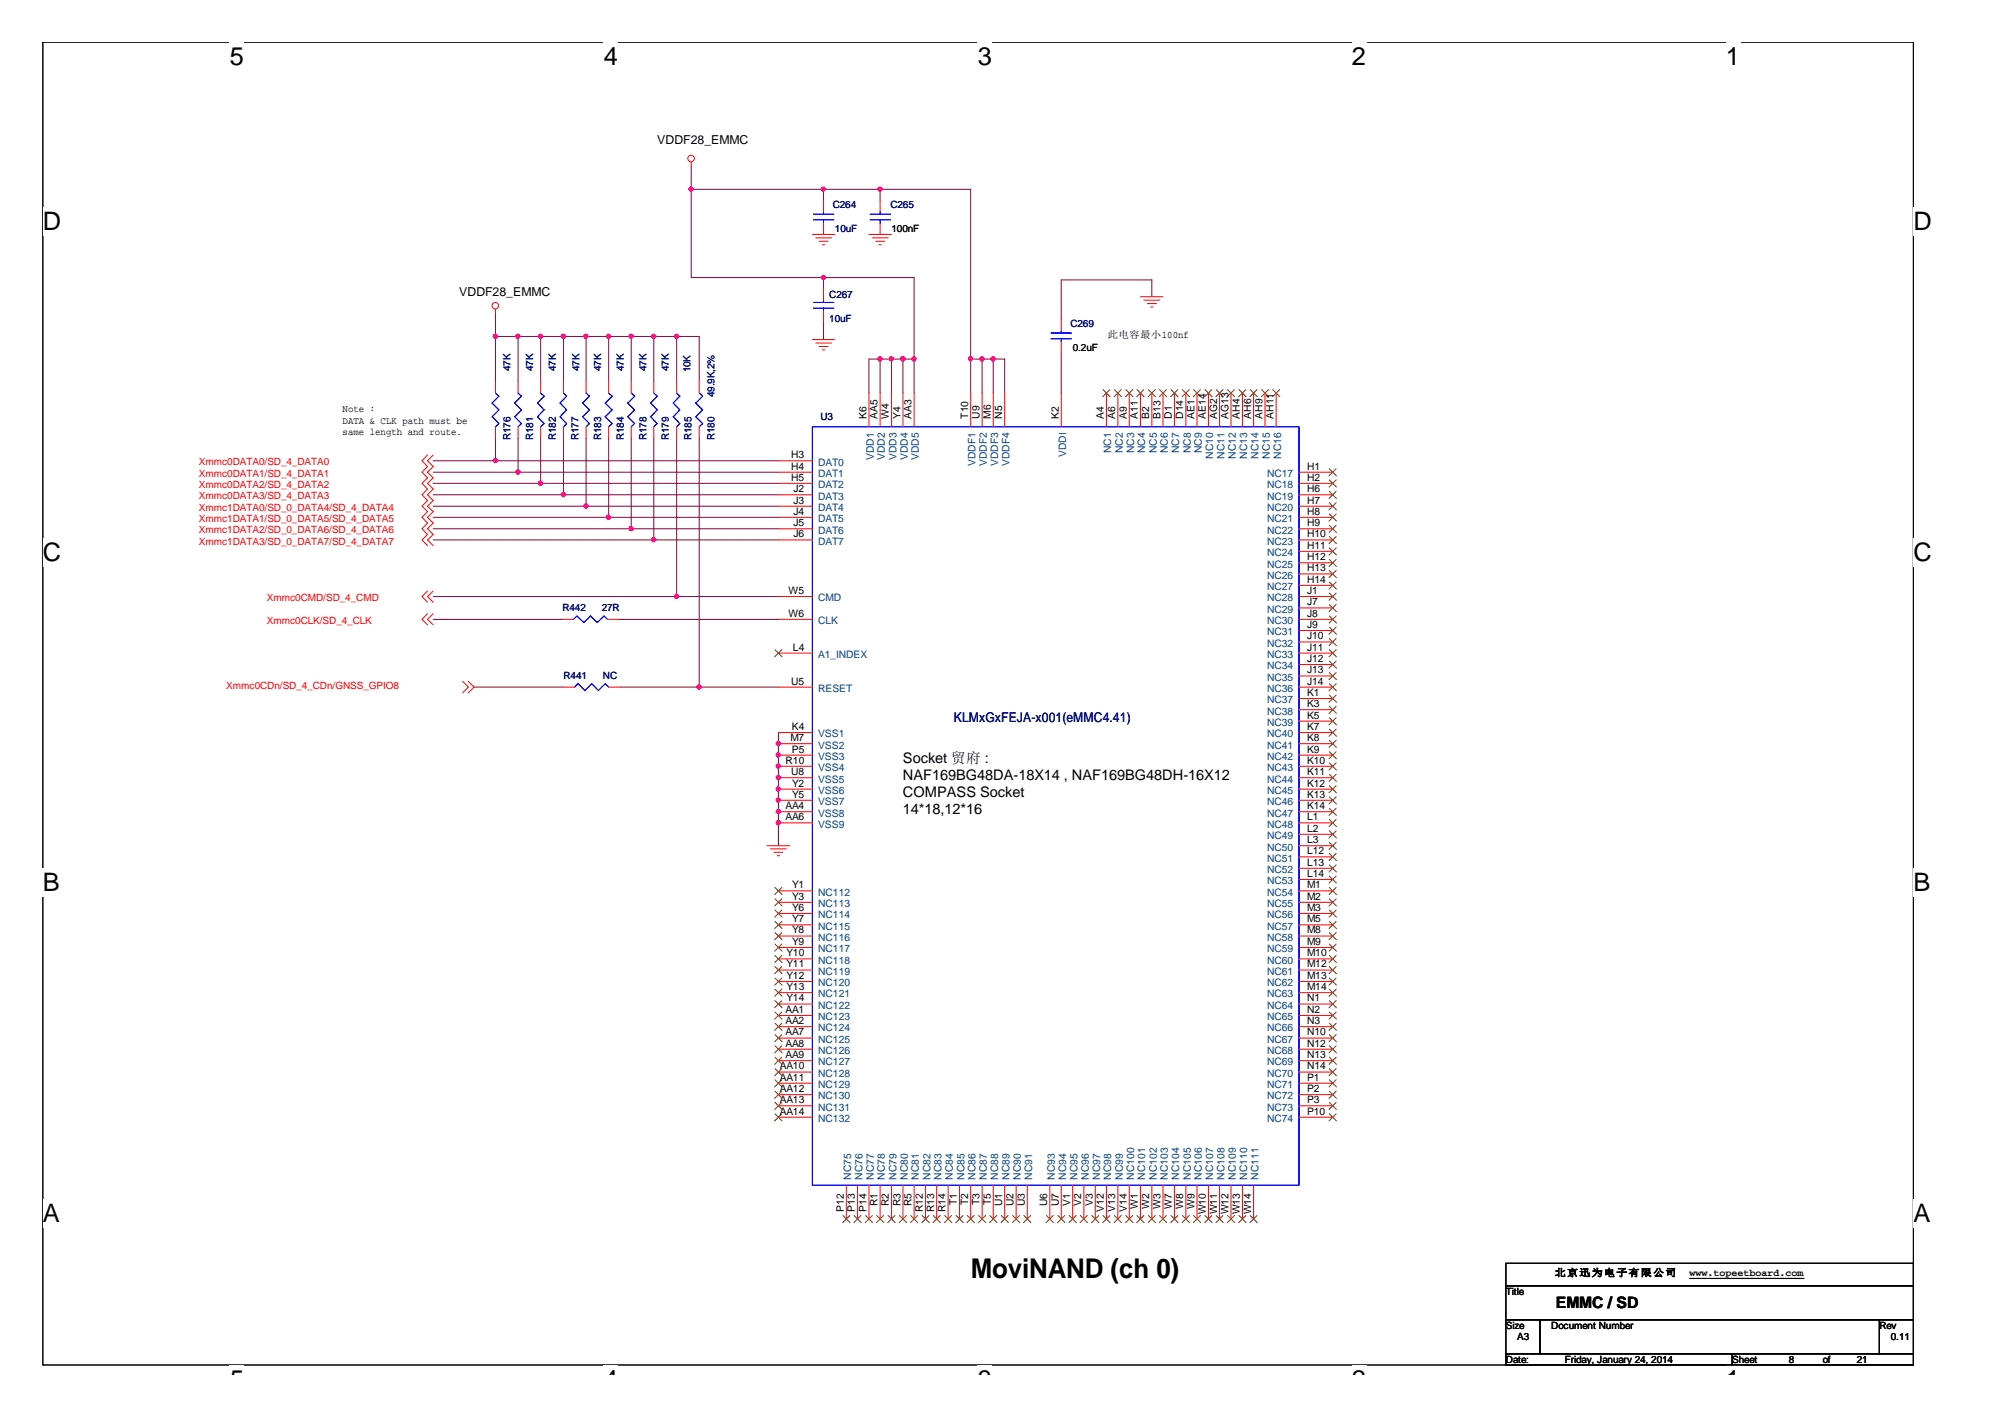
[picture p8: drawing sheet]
<svg xmlns="http://www.w3.org/2000/svg" width="297mm" height="210mm" viewBox="0 0 297 210" stroke-linecap="round" stroke-linejoin="round" font-family="sans-serif">
<path d="M6.3 6.2h277.2v196h-277.2z" fill="none" stroke="#000" stroke-width=".15"/>
<g fill="#fff">
<path d="M34 6.2h2.2v4.3h-2.2z"/>
<path d="M34 202.2h2.2v1.4h-2.2z"/>
<path d="M89.5 6.2h2.1v4.3h-2.1z"/>
<path d="M89.5 202.2h2.1v1.4h-2.1z"/>
<path d="M144.9 6.2h2.1v4.3h-2.1z"/>
<path d="M144.9 202.2h2.1v1.4h-2.1z"/>
<path d="M200.3 6.2h2.1v4.3h-2.1z"/>
<path d="M200.3 202.2h2.1v1.4h-2.1z"/>
<path d="M255.7 6.2h2.1v4.3h-2.1z"/>
<path d="M255.7 202.2h2.1v1.4h-2.1z"/>
<path d="M6.3 30.7h2.8v4.2h-2.8z"/>
<path d="M283.5 30.7h2.7v4.2h-2.7z"/>
<path d="M6.3 79.7h2.8v4.2h-2.8z"/>
<path d="M283.5 79.7h2.7v4.2h-2.7z"/>
<path d="M6.3 128.7h2.6v4.2h-2.6z"/>
<path d="M283.5 128.7h2.5v4.2h-2.5z"/>
<path d="M6.3 177.6h2.6v4.3h-2.6z"/>
<path d="M283.5 177.6h2.5v4.3h-2.5z"/>
</g>
<path d="M250.3 189.4h17" fill="none" stroke="#000" stroke-width=".18"/>
<g fill="none" stroke="#800040" stroke-width=".15">
<path d="M102.4 24.7v16.4h33v17.1M102.4 28h41.4v30.2M122 28v1.7M130.4 28v1.7M73.4 49.8h30.2v6.7M73.4 46.5v10M76.8 49.8v6.7M80.1 49.8v6.7M83.5 49.8v6.7M86.8 49.8v6.7M90.2 49.8v6.7M93.5 49.8v6.7"/>
<path d="M96.9 49.8v6.7M100.2 49.8v6.7M122 41.1v1.7M122 47.8v2.5M130.4 53.2v5M132.1 53.2v5M133.8 53.2v5M135.4 53.2h-6.7v5M143.8 53.2h5v5M145.5 53.2v5M147.2 53.2v5M157.2 52.3v5.9"/>
<path d="M170.6 44v-2.5h-13.4v5.8M64.2 69.9h51.1M64.2 71.6h51.1M64.2 73.3h51.1M64.2 75h51.1M64.2 76.6h51.1M64.2 78.3h51.1M64.2 80h51.1M64.2 68.3h51.1M73.4 64.9v3.4M76.8 64.9v5M80.1 64.9v6.7"/>
<path d="M83.5 64.9v8.4M86.8 64.9v10.1M90.2 64.9v11.7M93.5 64.9v13.4M96.9 64.9v15.1M100.2 64.9v23.5M103.6 64.9v36.9M64.2 88.4h51.1M64.2 91.8h19.1M91.7 91.8h23.6M70.2 101.8h13.3M91.9 101.8h23.4"/>
<path d="M115.3 108.5v16.8"/>
</g>
<g fill="#f0f" stroke="#f0f" stroke-width=".15">
<circle cx="100.2" cy="49.8" r=".32"/>
<circle cx="103.6" cy="101.8" r=".32"/>
<circle cx="147.1" cy="53.2" r=".32"/>
<circle cx="145.5" cy="53.2" r=".32"/>
<circle cx="135.4" cy="53.2" r=".32"/>
<circle cx="130.4" cy="53.2" r=".32"/>
<circle cx="115.3" cy="121.9" r=".32"/>
<circle cx="76.7" cy="69.9" r=".32"/>
<circle cx="133.7" cy="53.2" r=".32"/>
<circle cx="80.1" cy="71.6" r=".32"/>
<circle cx="83.5" cy="73.3" r=".32"/>
<circle cx="86.8" cy="75" r=".32"/>
<circle cx="90.1" cy="76.6" r=".32"/>
<circle cx="93.5" cy="78.3" r=".32"/>
<circle cx="130.4" cy="28" r=".32"/>
<circle cx="96.8" cy="80" r=".32"/>
<circle cx="115.3" cy="120.2" r=".32"/>
<circle cx="115.3" cy="118.5" r=".32"/>
<circle cx="115.3" cy="116.9" r=".32"/>
<circle cx="115.3" cy="111.8" r=".32"/>
<circle cx="115.3" cy="115.2" r=".32"/>
<circle cx="73.4" cy="68.2" r=".32"/>
<circle cx="115.3" cy="110.1" r=".32"/>
<circle cx="115.3" cy="113.5" r=".32"/>
<circle cx="100.2" cy="88.3" r=".32"/>
<circle cx="132.1" cy="53.2" r=".32"/>
<circle cx="143.8" cy="53.2" r=".32"/>
<circle cx="96.8" cy="49.8" r=".32"/>
<circle cx="73.4" cy="49.8" r=".32"/>
<circle cx="76.7" cy="49.8" r=".32"/>
<circle cx="80.1" cy="49.8" r=".32"/>
<circle cx="83.5" cy="49.8" r=".32"/>
<circle cx="86.8" cy="49.8" r=".32"/>
<circle cx="90.1" cy="49.8" r=".32"/>
<circle cx="93.5" cy="49.8" r=".32"/>
<circle cx="122" cy="28" r=".32"/>
<circle cx="122" cy="41.1" r=".32"/>
<circle cx="102.4" cy="28" r=".32"/>
</g>
<g fill="none" stroke="#f00" stroke-width=".15">
<path d="M102.4 24v.7M120.4 34.7h3.3M120.9 35.2h2.3M121.4 35.7h1.3M121.8 36.3h.4M122 29.7v1.7M122 33.1v1.6M128.7 34.7h3.4M129.2 35.2h2.4M129.8 35.7h1.3M130.2 36.3h.4M130.4 29.7v1.7"/>
<path d="M130.4 33.1v1.6M73.4 45.8v.7M73.4 56.5v1.7M76.8 56.5v1.7M80.1 56.5v1.7M83.5 56.5v1.7M86.8 56.5v1.7M90.2 56.5v1.7M93.5 56.5v1.7M96.9 56.5v1.7M100.2 56.5v1.7M103.6 56.5v1.7"/>
<path d="M120.4 50.3h3.3M120.9 50.8h2.3M121.4 51.3h1.3M121.8 51.8h.4M122 42.8v1.7M122 46.1v1.7M128.7 58.2v5M130.4 58.2v5M132.1 58.2v5M133.8 58.2v5M135.4 58.2v5M143.8 58.2v5"/>
<path d="M145.5 58.2v5M147.2 58.2v5M148.8 58.2v5M157.2 47.3v1.7M157.2 50.6v1.7M157.2 58.2v5M163.9 58.2v5M165.6 58.2v5M167.3 58.2v5M169 44h3.3M169 58.2v5M169.5 44.5h2.3"/>
<path d="M170 45h1.3M170.5 45.5h.3M170.6 58.2v5M172.3 58.2v5M174 58.2v5M175.7 58.2v5M177.3 58.2v5M179 58.2v5M180.7 58.2v5M182.4 58.2v5M184.1 58.2v5M185.7 58.2v5"/>
<path d="M187.4 58.2v5M189.1 58.2v5M63.3 67.4l-.8 .9 .8 .8-.8 .8 .8 .9-.8 .8 .8 .8-.8 .9 .8 .8-.8 .9 .8 .8-.8 .8 .8 .9-.8 .8 .8 .9-.8 .8 .8 .8M64.2 67.4l-.9 .9 .9 .8-.9 .8 .9 .9-.9 .8 .9 .8-.9 .9 .9 .8-.9 .9 .9 .8-.9 .8 .9 .9-.9 .8 .9 .9-.9 .8 .9 .8M73.4 63.2v1.7M76.8 63.2v1.7M80.1 63.2v1.7M83.5 63.2v1.7M86.8 63.2v1.7M90.2 63.2v1.7M93.5 63.2v1.7M96.9 63.2v1.7"/>
<path d="M100.2 63.2v1.7M103.6 63.2v1.7M115.3 68.3h5.1M115.3 69.9h5.1M115.3 71.6h5.1M115.3 73.3h5.1M115.3 75h5.1M115.3 76.6h5.1M115.3 78.3h5.1M115.3 80h5.1M192.4 69.9h5M192.4 71.6h5"/>
<path d="M192.4 73.3h5M192.4 75h5M192.4 76.6h5M192.4 78.3h5M192.4 80h5M63.3 90.9l-.8 .9 .8 .8M63.3 87.6l-.8 .8 .8 .8M64.2 90.9l-.9 .9 .9 .8M64.2 87.6l-.9 .8 .9 .8M83.3 91.8h1.7M90 91.8h1.7M115.3 88.4h5.1"/>
<path d="M115.3 91.8h5.1M115.3 96.7h5.1M192.4 88.4h5M192.4 91.8h5M192.4 96.7h5M192.4 81.7h5M192.4 83.4h5M192.4 85h5M192.4 86.7h5M192.4 90.1h5M192.4 93.4h5M192.4 95.1h5"/>
<path d="M192.4 98.4h5M68.5 100.9l.9 .9-.9 .8M69.4 100.9l.8 .9-.8 .8M83.5 101.8h1.6M90.2 101.8h1.7M115.3 108.5h5.1M115.3 110.2h5.1M115.3 111.9h5.1M115.3 113.5h5.1M115.3 115.2h5.1M115.3 116.9h5.1M115.3 118.5h5.1"/>
<path d="M115.3 101.8h5.1M192.4 108.5h5M192.4 110.2h5M192.4 111.9h5M192.4 113.5h5M192.4 115.2h5M192.4 116.9h5M192.4 118.5h5M192.4 100.1h5M192.4 101.8h5M192.4 103.5h5M192.4 105.1h5"/>
<path d="M192.4 106.8h5M113.6 125.3h3.4M114.1 125.7h2.4M114.6 126.3h1.4M115.1 126.8h.4M115.3 120.2h5.1M115.3 121.9h5.1M115.3 132h5.1M115.3 133.7h5.1M115.3 135.3h5.1M115.3 137h5.1M115.3 138.7h5.1"/>
<path d="M192.4 125.3h5M192.4 120.2h5M192.4 121.9h5M192.4 123.6h5M192.4 126.9h5M192.4 128.6h5M192.4 130.3h5M192.4 132h5M192.4 133.7h5M192.4 135.3h5M192.4 137h5M192.4 138.7h5"/>
<path d="M115.3 140.3h5.1M115.3 142h5.1M115.3 143.7h5.1M115.3 145.4h5.1M115.3 147h5.1M115.3 148.7h5.1M115.3 150.4h5.1M115.3 152.1h5.1M115.3 153.8h5.1M115.3 155.4h5.1M115.3 157.1h5.1M115.3 158.8h5.1"/>
<path d="M192.4 140.3h5M192.4 142h5M192.4 143.7h5M192.4 145.4h5M192.4 147h5M192.4 148.7h5M192.4 150.4h5M192.4 152.1h5M192.4 153.8h5M192.4 155.4h5M192.4 157.1h5M192.4 158.8h5"/>
<path d="M115.3 160.5h5.1M115.3 162.2h5.1M115.3 163.8h5.1M115.3 165.5h5.1M125.4 175.6v5M127 175.6v5M128.7 175.6v5M130.4 175.6v5M132.1 175.6v5M133.8 175.6v5M135.4 175.6v5M137.1 175.6v5"/>
<path d="M138.8 175.6v5M140.5 175.6v5M142.2 175.6v5M143.8 175.6v5M145.5 175.6v5M147.2 175.6v5M148.8 175.6v5M150.5 175.6v5M152.2 175.6v5M155.5 175.6v5M157.2 175.6v5M158.9 175.6v5"/>
<path d="M160.6 175.6v5M162.3 175.6v5M163.9 175.6v5M165.6 175.6v5M167.3 175.6v5M169 175.6v5M170.6 175.6v5M172.3 175.6v5M174 175.6v5M175.7 175.6v5M177.3 175.6v5M179 175.6v5"/>
<path d="M180.7 175.6v5M182.4 175.6v5M184.1 175.6v5M185.7 175.6v5M192.4 160.5h5M192.4 162.2h5M192.4 163.8h5M192.4 165.5h5"/>
<circle cx="102.4" cy="23.5" r=".49"/>
<circle cx="73.4" cy="45.3" r=".49"/>
</g>
<path d="M223.1 187.1h60.4v3.4h-60.4zM223.1 190.5h60.4v5h-60.4zM223.1 195.5h5v5h-5zM228.1 195.5h50.3v5h-50.3zM278.4 195.5h5.1v5h-5.1zM223.1 200.5h33.5v1.7h-33.5zM256.6 200.5h26.9v1.7h-26.9z" fill="none" stroke="#000" stroke-width=".15"/>
<g fill="none" stroke="#00f" stroke-width=".15">
<path d="M120.5 32.6h3M120.5 31.7h3M122 31.4v.3M122 32.6v.5M128.9 32.6h3M128.9 31.7h3M130.4 31.4v.3M130.4 32.6v.5M73.4 58.2l.5 .5-1 1 1 1-1 1 1 1.1-.5 .4M76.8 58.2l.5 .5-1.1 1 1.1 1-1.1 1 1.1 1.1-.5 .4M80.1 58.2l.5 .5-1 1 1 1-1 1 1 1.1-.5 .4M83.5 58.2l.4 .5-.9 1 .9 1-.9 1 .9 1.1-.4 .4"/>
<path d="M86.8 58.2l.5 .5-1 1 1 1-1 1 1 1.1-.5 .4M90.2 58.2l.5 .5-1 1 1 1-1 1 1 1.1-.5 .4M93.5 58.2l.5 .5-1 1 1 1-1 1 1 1.1-.5 .4M96.9 58.2l.5 .5-1 1 1 1-1 1 1 1.1-.5 .4M100.2 58.2l.5 .5-1 1 1 1-1 1 1 1.1-.5 .4M103.6 58.2l.5 .5-1 1 1 1-1 1 1 1.1-.5 .4M120.5 45.6h3M120.5 44.8h3M122 44.5v.3M122 45.6v.5M155.7 50.2h3M155.7 49.3h3"/>
<path d="M157.2 49v.3M157.2 50.2v.4M120.4 63.2h72v112.4h-72zM85 91.8l.5-.6 1 1 1-1 1 1 1-1 .5 .6M85.1 101.8l.5-.5 1.1 1 1-1 .9 1 1.1-1 .5 .5"/>
</g>
<g fill="none" stroke="#804000" stroke-width=".15">
<path d="M163.4 57.7l1.1 1.1M164.4 57.7l-1 1.1M165.1 57.7l1.1 1.1M166.1 57.7l-1 1.1M166.8 57.7l1.1 1.1M167.8 57.7l-1 1.1M168.4 57.7l1.1 1.1M169.5 57.7l-1.1 1.1M170.1 57.7l1.1 1.1M171.2 57.7l-1.1 1.1M171.8 57.7l1 1.1M172.8 57.7l-1.1 1.1"/>
<path d="M173.5 57.7l1 1.1M174.5 57.7l-1.1 1.1M175.2 57.7l1 1.1M176.2 57.7l-1.1 1.1M176.8 57.7l1.1 1.1M177.8 57.7l-1 1.1M178.5 57.7l1.1 1.1M179.5 57.7l-1 1.1M180.2 57.7l1 1.1M181.2 57.7l-1.1 1.1M181.9 57.7l1 1.1M182.9 57.7l-1.1 1.1"/>
<path d="M183.6 57.7l1 1.1M184.6 57.7l-1.1 1.1M185.2 57.7l1.1 1.1M186.2 57.7l-1 1.1M186.9 57.7l1.1 1.1M187.9 57.7l-1 1.1M188.6 57.7l1 1.1M189.6 57.7l-1.1 1.1M196.9 69.4l1.1 1.1M196.9 71.1l1.1 1.1M196.9 72.8l1.1 1M196.9 74.5l1.1 1"/>
<path d="M196.9 76.1l1.1 1.1M196.9 77.8l1.1 1.1M196.9 79.5l1.1 1M198 69.4l-1.1 1.1M198 71.1l-1.1 1.1M198 72.8l-1.1 1M198 74.5l-1.1 1M198 76.1l-1.1 1.1M198 77.8l-1.1 1.1M198 79.5l-1.1 1M114.8 96.2l1.1 1.1M115.8 96.2l-1 1.1"/>
<path d="M196.9 81.2l1.1 1M196.9 82.9l1.1 1M196.9 84.5l1.1 1.1M196.9 86.2l1.1 1.1M196.9 87.9l1.1 1M196.9 89.5l1.1 1.1M196.9 91.2l1.1 1.1M196.9 92.9l1.1 1.1M196.9 94.6l1.1 1M196.9 96.2l1.1 1.1M196.9 97.9l1.1 1.1M196.9 99.6l1.1 1.1"/>
<path d="M198 81.2l-1.1 1M198 82.9l-1.1 1M198 84.5l-1.1 1.1M198 86.2l-1.1 1.1M198 87.9l-1.1 1M198 89.5l-1.1 1.1M198 91.2l-1.1 1.1M198 92.9l-1.1 1.1M198 94.6l-1.1 1M198 96.2l-1.1 1.1M198 97.9l-1.1 1.1M198 99.6l-1.1 1.1"/>
<path d="M196.9 101.3l1.1 1M196.9 103l1.1 1M196.9 104.6l1.1 1.1M196.9 106.3l1.1 1.1M196.9 108l1.1 1.1M196.9 109.7l1.1 1M196.9 111.4l1.1 1M196.9 113l1.1 1.1M196.9 114.7l1.1 1.1M196.9 116.4l1.1 1M196.9 118l1.1 1.1M196.9 119.7l1.1 1.1"/>
<path d="M198 101.3l-1.1 1M198 103l-1.1 1M198 104.6l-1.1 1.1M198 106.3l-1.1 1.1M198 108l-1.1 1.1M198 109.7l-1.1 1M198 111.4l-1.1 1M198 113l-1.1 1.1M198 114.7l-1.1 1.1M198 116.4l-1.1 1M198 118l-1.1 1.1M198 119.7l-1.1 1.1"/>
<path d="M114.8 139.8l1.1 1.1M114.8 131.5l1.1 1M114.8 133.2l1.1 1M114.8 134.8l1.1 1.1M114.8 136.5l1.1 1.1M114.8 138.1l1.1 1.1M115.8 139.8l-1 1.1M115.8 131.5l-1 1M115.8 133.2l-1 1M115.8 134.8l-1 1.1M115.8 136.5l-1 1.1M115.8 138.1l-1 1.1"/>
<path d="M196.9 121.4l1.1 1M196.9 123.1l1.1 1M196.9 124.8l1.1 1M196.9 126.4l1.1 1.1M196.9 128.1l1.1 1.1M196.9 129.8l1.1 1M196.9 131.5l1.1 1M196.9 133.2l1.1 1M196.9 134.8l1.1 1.1M196.9 136.5l1.1 1.1M196.9 138.1l1.1 1.1M196.9 139.8l1.1 1.1"/>
<path d="M198 121.4l-1.1 1M198 123.1l-1.1 1M198 124.8l-1.1 1M198 126.4l-1.1 1.1M198 128.1l-1.1 1.1M198 129.8l-1.1 1M198 131.5l-1.1 1M198 133.2l-1.1 1M198 134.8l-1.1 1.1M198 136.5l-1.1 1.1M198 138.1l-1.1 1.1M198 139.8l-1.1 1.1"/>
<path d="M114.8 158.3l1.1 1.1M114.8 141.5l1.1 1.1M114.8 143.2l1.1 1M114.8 144.9l1.1 1M114.8 146.5l1.1 1.1M114.8 148.2l1.1 1.1M114.8 149.9l1.1 1.1M114.8 151.6l1.1 1M114.8 153.3l1.1 1M114.8 154.9l1.1 1.1M114.8 156.6l1.1 1.1M114.8 159.9l1.1 1.1"/>
<path d="M115.8 151.6l-1 1M115.8 153.3l-1 1M115.8 154.9l-1 1.1M115.8 158.3l-1 1.1M115.8 159.9l-1 1.1M115.8 141.5l-1 1.1M115.8 143.2l-1 1M115.8 144.9l-1 1M115.8 146.5l-1 1.1M115.8 148.2l-1 1.1M115.8 149.9l-1 1.1M115.8 156.6l-1 1.1"/>
<path d="M196.9 141.5l1.1 1.1M196.9 143.2l1.1 1M196.9 144.9l1.1 1M196.9 146.5l1.1 1.1M196.9 148.2l1.1 1.1M196.9 149.9l1.1 1.1M196.9 151.6l1.1 1M196.9 153.3l1.1 1M196.9 154.9l1.1 1.1M196.9 156.6l1.1 1.1M196.9 158.3l1.1 1.1M196.9 159.9l1.1 1.1"/>
<path d="M198 141.5l-1.1 1.1M198 143.2l-1.1 1M198 144.9l-1.1 1M198 146.5l-1.1 1.1M198 148.2l-1.1 1.1M198 149.9l-1.1 1.1M198 151.6l-1.1 1M198 153.3l-1.1 1M198 154.9l-1.1 1.1M198 156.6l-1.1 1.1M198 158.3l-1.1 1.1M198 159.9l-1.1 1.1"/>
<path d="M114.8 165l1.1 1M114.8 161.6l1.1 1.1M114.8 163.3l1.1 1.1M115.8 161.6l-1 1.1M115.8 163.3l-1 1.1M115.8 165l-1 1M196.9 161.6l1.1 1.1M196.9 163.3l1.1 1.1M196.9 165l1.1 1M198 161.6l-1.1 1.1M198 163.3l-1.1 1.1M198 165l-1.1 1"/>
<path d="M124.9 180.1l1 1M125.9 180.1l-1.1 1M126.5 180.1l1.1 1M127.6 180.1l-1.1 1M128.2 180.1l1.1 1M129.2 180.1l-1 1M129.9 180.1l1 1M130.9 180.1l-1.1 1M131.6 180.1l1 1M132.6 180.1l-1.1 1M133.3 180.1l1 1M134.3 180.1l-1.1 1"/>
<path d="M134.9 180.1l1.1 1M135.9 180.1l-1 1M136.6 180.1l1.1 1M137.6 180.1l-1 1M138.3 180.1l1 1M139.3 180.1l-1.1 1M140 180.1l1 1M141 180.1l-1.1 1M141.6 180.1l1.1 1M142.7 180.1l-1.1 1M143.3 180.1l1.1 1M144.3 180.1l-1 1"/>
<path d="M145 180.1l1 1M146 180.1l-1.1 1M146.6 180.1l1.1 1M147.7 180.1l-1.1 1M148.3 180.1l1.1 1M149.4 180.1l-1.1 1M150 180.1l1.1 1M151 180.1l-1 1M151.7 180.1l1 1M152.7 180.1l-1.1 1M155 180.1l1.1 1M156 180.1l-1 1"/>
<path d="M156.7 180.1l1.1 1M157.7 180.1l-1 1M158.4 180.1l1.1 1M159.4 180.1l-1 1M160.1 180.1l1 1M161.1 180.1l-1.1 1M161.8 180.1l1 1M162.8 180.1l-1.1 1M163.4 180.1l1.1 1M164.4 180.1l-1 1M165.1 180.1l1.1 1M166.1 180.1l-1 1"/>
<path d="M166.8 180.1l1.1 1M167.8 180.1l-1 1M168.4 180.1l1.1 1M169.5 180.1l-1.1 1M170.1 180.1l1.1 1M171.2 180.1l-1.1 1M171.8 180.1l1 1M172.8 180.1l-1.1 1M173.5 180.1l1 1M174.5 180.1l-1.1 1M175.2 180.1l1 1M176.2 180.1l-1.1 1"/>
<path d="M176.8 180.1l1.1 1M177.8 180.1l-1 1M178.5 180.1l1.1 1M179.5 180.1l-1 1M180.2 180.1l1 1M181.2 180.1l-1.1 1M181.9 180.1l1 1M182.9 180.1l-1.1 1M183.6 180.1l1 1M184.6 180.1l-1.1 1M185.2 180.1l1.1 1M186.2 180.1l-1 1"/>
</g>
<text font-size="4" x="143.8" y="189.3">MoviNAND (ch 0)</text>
<g font-size="3.8">
<text x="34" y="9.6">5</text>
<text x="89.5" y="9.6">4</text>
<text x="144.9" y="9.6">3</text>
<text x="200.3" y="9.6">2</text>
<text x="255.7" y="9.6">1</text>
<text x="6.3" y="34.1">D</text>
<text x="283.5" y="34.1">D</text>
<text x="6.3" y="83.1">C</text>
<text x="283.5" y="83.1">C</text>
<text x="6.3" y="132.1">B</text>
<text x="283.5" y="132.1">B</text>
<text x="6.3" y="181">A</text>
<text x="283.5" y="181">A</text>
<text x="34" y="205.6">5</text>
<text x="89.5" y="205.6">4</text>
<text x="144.9" y="205.6">3</text>
<text x="200.3" y="205.6">2</text>
<text x="255.7" y="205.6">1</text>
</g>
<text font-size="2.3" x="230.5" y="193.8">EMMC / SD</text>
<g font-size="2.2">
<text x="133.8" y="113">Socket 贸府 :</text>
<text x="133.8" y="115.5">NAF169BG48DA-18X14 , NAF169BG48DH-16X12</text>
<text x="133.8" y="118.1">COMPASS Socket</text>
<text x="133.8" y="120.6">14*18,12*16</text>
</g>
<text font-size="2" fill="#000080" x="141.3" y="106.9">KLMxGxFEJA-x001(eMMC4.41)</text>
<g font-size="1.8">
<text x="97.4" y="21.3">VDDF28_EMMC</text>
<text x="68" y="43.9">VDDF28_EMMC</text>
</g>
<g font-size="1.5" fill="#000080">
<text x="123.4" y="30.9">C264</text>
<text x="123.7" y="34.4">10uF</text>
<text x="131.9" y="30.9">C265</text>
<text x="122.9" y="44.1">C267</text>
<text x="122.9" y="47.6">10uF</text>
<text x="158.6" y="48.5">C269</text>
<text x="75.6" y="55" transform="rotate(-90 75.6 55)">47K</text>
<text x="79" y="55" transform="rotate(-90 79 55)">47K</text>
<text x="82.3" y="55" transform="rotate(-90 82.3 55)">47K</text>
<text x="85.9" y="55" transform="rotate(-90 85.9 55)">47K</text>
<text x="89.1" y="55" transform="rotate(-90 89.1 55)">47K</text>
<text x="92.4" y="55" transform="rotate(-90 92.4 55)">47K</text>
<text x="95.8" y="55" transform="rotate(-90 95.8 55)">47K</text>
<text x="99.1" y="55" transform="rotate(-90 99.1 55)">47K</text>
<text x="102.3" y="55.2" transform="rotate(-90 102.3 55.2)">10K</text>
<text x="105.8" y="58.9" transform="rotate(-90 105.8 58.9)">49.9K,2%</text>
<text x="75.6" y="65.2" transform="rotate(-90 75.6 65.2)">R176</text>
<text x="79" y="65.2" transform="rotate(-90 79 65.2)">R181</text>
<text x="82.3" y="65.2" transform="rotate(-90 82.3 65.2)">R182</text>
<text x="85.7" y="65.2" transform="rotate(-90 85.7 65.2)">R177</text>
<text x="89.1" y="65.2" transform="rotate(-90 89.1 65.2)">R183</text>
<text x="92.4" y="65.2" transform="rotate(-90 92.4 65.2)">R184</text>
<text x="95.8" y="65.2" transform="rotate(-90 95.8 65.2)">R178</text>
<text x="99.1" y="65.2" transform="rotate(-90 99.1 65.2)">R179</text>
<text x="102.4" y="65.2" transform="rotate(-90 102.4 65.2)">R185</text>
<text x="105.8" y="65.2" transform="rotate(-90 105.8 65.2)">R180</text>
<text x="121.5" y="62.2">U3</text>
<text x="83.3" y="90.6">R442</text>
<text x="89.2" y="90.6">27R</text>
<text x="83.5" y="100.6">R441</text>
<text x="89.3" y="100.6">NC</text>
</g>
<g font-size="1.5">
<text x="132.1" y="34.4">100nF</text>
<text x="158.9" y="52">0.2uF</text>
<text x="164.1" y="50.1">此电容最小100nf</text>
<text x="50.8" y="61.1">Note :</text>
<text x="50.8" y="62.8">DATA &amp; CLK path must be</text>
<text x="50.8" y="64.4">same length and route.</text>
<text x="128.4" y="62" transform="rotate(-90 128.4 62)">K6</text>
<text x="130" y="62" transform="rotate(-90 130 62)">AA5</text>
<text x="131.7" y="62" transform="rotate(-90 131.7 62)">W4</text>
<text x="133.4" y="62" transform="rotate(-90 133.4 62)">Y4</text>
<text x="135" y="62" transform="rotate(-90 135 62)">AA3</text>
<text x="143.4" y="62" transform="rotate(-90 143.4 62)">T10</text>
<text x="145.1" y="62" transform="rotate(-90 145.1 62)">U9</text>
<text x="146.8" y="62" transform="rotate(-90 146.8 62)">M6</text>
<text x="148.5" y="62" transform="rotate(-90 148.5 62)">N5</text>
<text x="156.8" y="62" transform="rotate(-90 156.8 62)">K2</text>
<text x="163.5" y="62" transform="rotate(-90 163.5 62)">A4</text>
<text x="165.2" y="62" transform="rotate(-90 165.2 62)">A6</text>
<text x="166.9" y="62" transform="rotate(-90 166.9 62)">A9</text>
<text x="168.6" y="62" transform="rotate(-90 168.6 62)">A11</text>
<text x="170.3" y="62" transform="rotate(-90 170.3 62)">B2</text>
<text x="171.9" y="62" transform="rotate(-90 171.9 62)">B13</text>
<text x="173.6" y="62" transform="rotate(-90 173.6 62)">D1</text>
<text x="175.3" y="62" transform="rotate(-90 175.3 62)">D14</text>
<text x="177" y="62" transform="rotate(-90 177 62)">AE1</text>
<text x="178.6" y="62" transform="rotate(-90 178.6 62)">AE14</text>
<text x="180.3" y="62" transform="rotate(-90 180.3 62)">AG2</text>
<text x="182" y="62" transform="rotate(-90 182 62)">AG13</text>
<text x="183.7" y="62" transform="rotate(-90 183.7 62)">AH4</text>
<text x="185.3" y="62" transform="rotate(-90 185.3 62)">AH6</text>
<text x="187" y="62" transform="rotate(-90 187 62)">AH9</text>
<text x="188.7" y="62" transform="rotate(-90 188.7 62)">AH11</text>
<text x="117.2" y="67.9">H3</text>
<text x="117.2" y="69.6">H4</text>
<text x="117.2" y="71.2">H5</text>
<text x="193.6" y="69.6">H1</text>
<text x="193.6" y="71.2">H2</text>
<text x="117.6" y="72.9">J2</text>
<text x="117.6" y="74.6">J3</text>
<text x="117.6" y="76.3">J4</text>
<text x="117.6" y="77.9">J5</text>
<text x="193.6" y="72.9">H6</text>
<text x="193.6" y="74.6">H7</text>
<text x="193.6" y="76.3">H8</text>
<text x="193.6" y="77.9">H9</text>
<text x="117.6" y="79.6">J6</text>
<text x="193.6" y="79.6">H10</text>
<text x="193.6" y="81.3">H11</text>
<text x="193.6" y="83">H12</text>
<text x="116.8" y="88">W5</text>
<text x="193.6" y="84.6">H13</text>
<text x="193.6" y="86.3">H14</text>
<text x="193.6" y="88">J1</text>
<text x="193.6" y="89.7">J7</text>
<text x="116.8" y="91.4">W6</text>
<text x="193.6" y="91.4">J8</text>
<text x="193.6" y="93">J9</text>
<text x="193.6" y="94.7">J10</text>
<text x="117.2" y="101.4">U5</text>
<text x="117.5" y="96.4">L4</text>
<text x="193.6" y="96.4">J11</text>
<text x="193.6" y="98.1">J12</text>
<text x="193.6" y="99.8">J13</text>
<text x="193.6" y="101.4">J14</text>
<text x="193.6" y="103.1">K1</text>
<text x="193.6" y="104.7">K3</text>
<text x="193.6" y="106.4">K5</text>
<text x="116.4" y="113.1">R10</text>
<text x="117.1" y="109.8">M7</text>
<text x="117.3" y="108.1">K4</text>
<text x="117.3" y="111.5">P5</text>
<text x="193.6" y="108.1">K7</text>
<text x="193.6" y="109.8">K8</text>
<text x="193.6" y="111.5">K9</text>
<text x="193.6" y="113.1">K10</text>
<text x="116.4" y="119.9">AA4</text>
<text x="117.2" y="114.8">U8</text>
<text x="117.3" y="116.5">Y2</text>
<text x="117.3" y="118.2">Y5</text>
<text x="193.6" y="114.8">K11</text>
<text x="193.6" y="116.5">K12</text>
<text x="193.6" y="118.2">K13</text>
<text x="193.6" y="119.9">K14</text>
<text x="116.4" y="121.5">AA6</text>
<text x="193.6" y="121.5">L1</text>
<text x="193.6" y="123.2">L2</text>
<text x="193.6" y="124.9">L3</text>
<text x="117.3" y="131.6">Y1</text>
<text x="193.6" y="126.5">L12</text>
<text x="193.6" y="128.2">L13</text>
<text x="193.6" y="129.9">L14</text>
<text x="193.6" y="131.6">M1</text>
<text x="117.3" y="133.3">Y3</text>
<text x="117.3" y="134.9">Y6</text>
<text x="117.3" y="136.6">Y7</text>
<text x="193.6" y="133.3">M2</text>
<text x="193.6" y="134.9">M3</text>
<text x="193.6" y="136.6">M5</text>
<text x="116.5" y="141.7">Y10</text>
<text x="116.5" y="143.3">Y11</text>
<text x="117.3" y="140">Y9</text>
<text x="117.3" y="138.3">Y8</text>
<text x="193.6" y="138.3">M8</text>
<text x="193.6" y="140">M9</text>
<text x="193.6" y="141.7">M10</text>
<text x="193.6" y="143.3">M12</text>
<text x="116.5" y="145">Y12</text>
<text x="116.5" y="146.7">Y13</text>
<text x="116.5" y="148.4">Y14</text>
<text x="193.6" y="145">M13</text>
<text x="193.6" y="146.7">M14</text>
<text x="193.6" y="148.4">N1</text>
<text x="116.4" y="150">AA1</text>
<text x="116.4" y="151.7">AA2</text>
<text x="116.4" y="153.4">AA7</text>
<text x="116.4" y="155">AA8</text>
<text x="193.6" y="150">N2</text>
<text x="193.6" y="151.7">N3</text>
<text x="193.6" y="153.4">N10</text>
<text x="193.6" y="155">N12</text>
<text x="115.5" y="158.4">AA10</text>
<text x="115.5" y="160.1">AA11</text>
<text x="115.5" y="161.8">AA12</text>
<text x="116.4" y="156.7">AA9</text>
<text x="193.6" y="156.7">N13</text>
<text x="193.6" y="158.4">N14</text>
<text x="193.6" y="160.1">P1</text>
<text x="193.6" y="161.8">P2</text>
<text x="115.5" y="163.4">AA13</text>
<text x="115.5" y="165.1">AA14</text>
<text x="193.6" y="163.4">P3</text>
<text x="193.6" y="165.1">P10</text>
<text x="125" y="179.5" transform="rotate(-90 125 179.5)">P12</text>
<text x="126.7" y="179.5" transform="rotate(-90 126.7 179.5)">P13</text>
<text x="128.4" y="179.5" transform="rotate(-90 128.4 179.5)">P14</text>
<text x="130" y="178.7" transform="rotate(-90 130 178.7)">R1</text>
<text x="131.7" y="178.7" transform="rotate(-90 131.7 178.7)">R2</text>
<text x="133.4" y="178.7" transform="rotate(-90 133.4 178.7)">R3</text>
<text x="135" y="178.7" transform="rotate(-90 135 178.7)">R5</text>
<text x="136.7" y="179.5" transform="rotate(-90 136.7 179.5)">R12</text>
<text x="138.4" y="179.5" transform="rotate(-90 138.4 179.5)">R13</text>
<text x="140.1" y="179.5" transform="rotate(-90 140.1 179.5)">R14</text>
<text x="141.8" y="178.5" transform="rotate(-90 141.8 178.5)">T1</text>
<text x="143.4" y="178.5" transform="rotate(-90 143.4 178.5)">T2</text>
<text x="145.1" y="178.5" transform="rotate(-90 145.1 178.5)">T3</text>
<text x="146.8" y="178.5" transform="rotate(-90 146.8 178.5)">T5</text>
<text x="148.5" y="178.7" transform="rotate(-90 148.5 178.7)">U1</text>
<text x="150.2" y="178.7" transform="rotate(-90 150.2 178.7)">U2</text>
<text x="151.8" y="178.7" transform="rotate(-90 151.8 178.7)">U3</text>
<text x="155.2" y="178.7" transform="rotate(-90 155.2 178.7)">U6</text>
<text x="156.8" y="178.7" transform="rotate(-90 156.8 178.7)">U7</text>
<text x="158.5" y="178.6" transform="rotate(-90 158.5 178.6)">V1</text>
<text x="160.2" y="178.6" transform="rotate(-90 160.2 178.6)">V2</text>
<text x="161.9" y="178.6" transform="rotate(-90 161.9 178.6)">V3</text>
<text x="163.5" y="179.5" transform="rotate(-90 163.5 179.5)">V12</text>
<text x="165.2" y="179.5" transform="rotate(-90 165.2 179.5)">V13</text>
<text x="166.9" y="179.5" transform="rotate(-90 166.9 179.5)">V14</text>
<text x="168.6" y="179" transform="rotate(-90 168.6 179)">W1</text>
<text x="170.3" y="179" transform="rotate(-90 170.3 179)">W2</text>
<text x="171.9" y="179" transform="rotate(-90 171.9 179)">W3</text>
<text x="173.6" y="179" transform="rotate(-90 173.6 179)">W7</text>
<text x="175.3" y="179" transform="rotate(-90 175.3 179)">W8</text>
<text x="177" y="179" transform="rotate(-90 177 179)">W9</text>
<text x="178.6" y="179.9" transform="rotate(-90 178.6 179.9)">W10</text>
<text x="180.3" y="179.9" transform="rotate(-90 180.3 179.9)">W11</text>
<text x="182" y="179.9" transform="rotate(-90 182 179.9)">W12</text>
<text x="183.7" y="179.9" transform="rotate(-90 183.7 179.9)">W13</text>
<text x="185.3" y="179.9" transform="rotate(-90 185.3 179.9)">W14</text>
<text x="223.1" y="191.8">Title</text>
<text x="230.3" y="189">北京迅为电子有限公司</text>
<text x="250.3" y="189">www.topeetboard.com</text>
<text x="223.1" y="196.9">Size</text>
<text x="229.8" y="196.9">Document Number</text>
<text x="278.4" y="196.9">Rev</text>
<text x="223.1" y="201.9">Date:</text>
<text x="224.8" y="198.5">A3</text>
<text x="231.8" y="201.9">Friday, January 24, 2014</text>
<text x="256.6" y="201.9">Sheet</text>
<text x="265" y="201.9">8</text>
<text x="270" y="201.9">of</text>
<text x="275.1" y="201.9">21</text>
<text x="280.1" y="198.5">0.11</text>
</g>
<g font-size="1.5" fill="#f00">
<text x="29.5" y="68.9">Xmmc0DATA0/SD_4_DATA0</text>
<text x="29.5" y="70.6">Xmmc0DATA1/SD_4_DATA1</text>
<text x="29.5" y="72.3">Xmmc0DATA2/SD_4_DATA2</text>
<text x="29.5" y="74">Xmmc0DATA3/SD_4_DATA3</text>
<text x="29.5" y="75.7">Xmmc1DATA0/SD_0_DATA4/SD_4_DATA4</text>
<text x="29.5" y="77.3">Xmmc1DATA1/SD_0_DATA5/SD_4_DATA5</text>
<text x="29.5" y="79">Xmmc1DATA2/SD_0_DATA6/SD_4_DATA6</text>
<text x="29.5" y="80.7">Xmmc1DATA3/SD_0_DATA7/SD_4_DATA7</text>
<text x="39.5" y="89.1">Xmmc0CMD/SD_4_CMD</text>
<text x="39.5" y="92.4">Xmmc0CLK/SD_4_CLK</text>
<text x="33.5" y="102.1">Xmmc0CDn/SD_4_CDn/GNSS_GPIO8</text>
</g>
<g font-size="1.5" fill="#004080">
<text x="121.2" y="69">DAT0</text>
<text x="121.2" y="70.7">DAT1</text>
<text x="129.5" y="68.1" transform="rotate(-90 129.5 68.1)">VDD1</text>
<text x="131.1" y="68.1" transform="rotate(-90 131.1 68.1)">VDD2</text>
<text x="132.8" y="68.1" transform="rotate(-90 132.8 68.1)">VDD3</text>
<text x="134.5" y="68.1" transform="rotate(-90 134.5 68.1)">VDD4</text>
<text x="136.1" y="68.1" transform="rotate(-90 136.1 68.1)">VDD5</text>
<text x="144.5" y="69.1" transform="rotate(-90 144.5 69.1)">VDDF1</text>
<text x="146.2" y="69.1" transform="rotate(-90 146.2 69.1)">VDDF2</text>
<text x="147.9" y="69.1" transform="rotate(-90 147.9 69.1)">VDDF3</text>
<text x="149.6" y="69.1" transform="rotate(-90 149.6 69.1)">VDDF4</text>
<text x="157.9" y="67.7" transform="rotate(-90 157.9 67.7)">VDDI</text>
<text x="164.6" y="67.1" transform="rotate(-90 164.6 67.1)">NC1</text>
<text x="166.3" y="67.1" transform="rotate(-90 166.3 67.1)">NC2</text>
<text x="168" y="67.1" transform="rotate(-90 168 67.1)">NC3</text>
<text x="169.7" y="67.1" transform="rotate(-90 169.7 67.1)">NC4</text>
<text x="171.4" y="67.1" transform="rotate(-90 171.4 67.1)">NC5</text>
<text x="173" y="67.1" transform="rotate(-90 173 67.1)">NC6</text>
<text x="174.7" y="67.1" transform="rotate(-90 174.7 67.1)">NC7</text>
<text x="176.4" y="67.1" transform="rotate(-90 176.4 67.1)">NC8</text>
<text x="178.1" y="67.1" transform="rotate(-90 178.1 67.1)">NC9</text>
<text x="179.7" y="68" transform="rotate(-90 179.7 68)">NC10</text>
<text x="181.4" y="68" transform="rotate(-90 181.4 68)">NC11</text>
<text x="183.1" y="68" transform="rotate(-90 183.1 68)">NC12</text>
<text x="184.8" y="68" transform="rotate(-90 184.8 68)">NC13</text>
<text x="186.4" y="68" transform="rotate(-90 186.4 68)">NC14</text>
<text x="187.7" y="70.7">NC17</text>
<text x="188.1" y="68" transform="rotate(-90 188.1 68)">NC15</text>
<text x="189.8" y="68" transform="rotate(-90 189.8 68)">NC16</text>
<text x="121.2" y="72.3">DAT2</text>
<text x="121.2" y="74">DAT3</text>
<text x="121.2" y="75.7">DAT4</text>
<text x="121.2" y="77.4">DAT5</text>
<text x="187.7" y="72.3">NC18</text>
<text x="187.7" y="74">NC19</text>
<text x="187.7" y="75.7">NC20</text>
<text x="187.7" y="77.4">NC21</text>
<text x="121.2" y="79.1">DAT6</text>
<text x="121.2" y="80.7">DAT7</text>
<text x="187.7" y="79.1">NC22</text>
<text x="187.7" y="80.7">NC23</text>
<text x="187.7" y="82.4">NC24</text>
<text x="121.2" y="89.1">CMD</text>
<text x="187.7" y="84.1">NC25</text>
<text x="187.7" y="85.7">NC26</text>
<text x="187.7" y="87.4">NC27</text>
<text x="187.7" y="89.1">NC28</text>
<text x="121.2" y="92.5">CLK</text>
<text x="187.7" y="90.8">NC29</text>
<text x="187.7" y="92.5">NC30</text>
<text x="187.7" y="94.1">NC31</text>
<text x="187.7" y="95.8">NC32</text>
<text x="121.2" y="97.5">A1_INDEX</text>
<text x="187.7" y="97.5">NC33</text>
<text x="187.7" y="99.2">NC34</text>
<text x="187.7" y="100.9">NC35</text>
<text x="121.2" y="102.5">RESET</text>
<text x="187.7" y="102.5">NC36</text>
<text x="187.7" y="104.2">NC37</text>
<text x="187.7" y="105.8">NC38</text>
<text x="187.7" y="107.5">NC39</text>
<text x="121.2" y="109.2">VSS1</text>
<text x="121.2" y="110.9">VSS2</text>
<text x="121.2" y="112.6">VSS3</text>
<text x="187.7" y="109.2">NC40</text>
<text x="187.7" y="110.9">NC41</text>
<text x="187.7" y="112.6">NC42</text>
<text x="121.2" y="114.2">VSS4</text>
<text x="121.2" y="115.9">VSS5</text>
<text x="121.2" y="117.6">VSS6</text>
<text x="121.2" y="119.3">VSS7</text>
<text x="187.7" y="114.2">NC43</text>
<text x="187.7" y="115.9">NC44</text>
<text x="187.7" y="117.6">NC45</text>
<text x="187.7" y="119.3">NC46</text>
<text x="121.2" y="121">VSS8</text>
<text x="121.2" y="122.6">VSS9</text>
<text x="187.7" y="121">NC47</text>
<text x="187.7" y="122.6">NC48</text>
<text x="187.7" y="124.3">NC49</text>
<text x="187.7" y="126">NC50</text>
<text x="187.7" y="127.6">NC51</text>
<text x="187.7" y="129.3">NC52</text>
<text x="187.7" y="131">NC53</text>
<text x="121.2" y="132.7">NC112</text>
<text x="121.2" y="134.4">NC113</text>
<text x="121.2" y="136">NC114</text>
<text x="121.2" y="137.7">NC115</text>
<text x="187.7" y="132.7">NC54</text>
<text x="187.7" y="134.4">NC55</text>
<text x="187.7" y="136">NC56</text>
<text x="187.7" y="137.7">NC57</text>
<text x="121.2" y="141.1">NC117</text>
<text x="121.2" y="142.8">NC118</text>
<text x="121.2" y="139.4">NC116</text>
<text x="187.7" y="139.4">NC58</text>
<text x="187.7" y="141.1">NC59</text>
<text x="187.7" y="142.8">NC60</text>
<text x="121.2" y="144.4">NC119</text>
<text x="121.2" y="146.1">NC120</text>
<text x="121.2" y="147.8">NC121</text>
<text x="121.2" y="149.5">NC122</text>
<text x="187.7" y="144.4">NC61</text>
<text x="187.7" y="146.1">NC62</text>
<text x="187.7" y="147.8">NC63</text>
<text x="187.7" y="149.5">NC64</text>
<text x="121.2" y="151.1">NC123</text>
<text x="121.2" y="152.8">NC124</text>
<text x="121.2" y="154.5">NC125</text>
<text x="187.7" y="151.1">NC65</text>
<text x="187.7" y="152.8">NC66</text>
<text x="187.7" y="154.5">NC67</text>
<text x="121.2" y="156.1">NC126</text>
<text x="121.2" y="157.8">NC127</text>
<text x="121.2" y="159.5">NC128</text>
<text x="121.2" y="161.2">NC129</text>
<text x="187.7" y="156.1">NC68</text>
<text x="187.7" y="157.8">NC69</text>
<text x="187.7" y="159.5">NC70</text>
<text x="187.7" y="161.2">NC71</text>
<text x="121.2" y="162.9">NC130</text>
<text x="121.2" y="164.5">NC131</text>
<text x="121.2" y="166.2">NC132</text>
<text x="187.7" y="162.9">NC72</text>
<text x="187.7" y="164.5">NC73</text>
<text x="187.7" y="166.2">NC74</text>
<text x="126.1" y="174.7" transform="rotate(-90 126.1 174.7)">NC75</text>
<text x="127.8" y="174.7" transform="rotate(-90 127.8 174.7)">NC76</text>
<text x="129.5" y="174.7" transform="rotate(-90 129.5 174.7)">NC77</text>
<text x="131.1" y="174.7" transform="rotate(-90 131.1 174.7)">NC78</text>
<text x="132.8" y="174.7" transform="rotate(-90 132.8 174.7)">NC79</text>
<text x="134.5" y="174.7" transform="rotate(-90 134.5 174.7)">NC80</text>
<text x="136.1" y="174.7" transform="rotate(-90 136.1 174.7)">NC81</text>
<text x="137.8" y="174.7" transform="rotate(-90 137.8 174.7)">NC82</text>
<text x="139.5" y="174.7" transform="rotate(-90 139.5 174.7)">NC83</text>
<text x="141.2" y="174.7" transform="rotate(-90 141.2 174.7)">NC84</text>
<text x="142.9" y="174.7" transform="rotate(-90 142.9 174.7)">NC85</text>
<text x="144.5" y="174.7" transform="rotate(-90 144.5 174.7)">NC86</text>
<text x="146.2" y="174.7" transform="rotate(-90 146.2 174.7)">NC87</text>
<text x="147.9" y="174.7" transform="rotate(-90 147.9 174.7)">NC88</text>
<text x="149.6" y="174.7" transform="rotate(-90 149.6 174.7)">NC89</text>
<text x="151.3" y="174.7" transform="rotate(-90 151.3 174.7)">NC90</text>
<text x="152.9" y="174.7" transform="rotate(-90 152.9 174.7)">NC91</text>
<text x="156.3" y="174.7" transform="rotate(-90 156.3 174.7)">NC93</text>
<text x="157.9" y="174.7" transform="rotate(-90 157.9 174.7)">NC94</text>
<text x="159.6" y="174.7" transform="rotate(-90 159.6 174.7)">NC95</text>
<text x="161.3" y="174.7" transform="rotate(-90 161.3 174.7)">NC96</text>
<text x="163" y="174.7" transform="rotate(-90 163 174.7)">NC97</text>
<text x="164.6" y="174.7" transform="rotate(-90 164.6 174.7)">NC98</text>
<text x="166.3" y="174.7" transform="rotate(-90 166.3 174.7)">NC99</text>
<text x="168" y="174.7" transform="rotate(-90 168 174.7)">NC100</text>
<text x="169.7" y="174.7" transform="rotate(-90 169.7 174.7)">NC101</text>
<text x="171.4" y="174.7" transform="rotate(-90 171.4 174.7)">NC102</text>
<text x="173" y="174.7" transform="rotate(-90 173 174.7)">NC103</text>
<text x="174.7" y="174.7" transform="rotate(-90 174.7 174.7)">NC104</text>
<text x="176.4" y="174.7" transform="rotate(-90 176.4 174.7)">NC105</text>
<text x="178.1" y="174.7" transform="rotate(-90 178.1 174.7)">NC106</text>
<text x="179.7" y="174.7" transform="rotate(-90 179.7 174.7)">NC107</text>
<text x="181.4" y="174.7" transform="rotate(-90 181.4 174.7)">NC108</text>
<text x="183.1" y="174.7" transform="rotate(-90 183.1 174.7)">NC109</text>
<text x="184.8" y="174.7" transform="rotate(-90 184.8 174.7)">NC110</text>
<text x="186.4" y="174.7" transform="rotate(-90 186.4 174.7)">NC111</text>
</g>
</svg>
